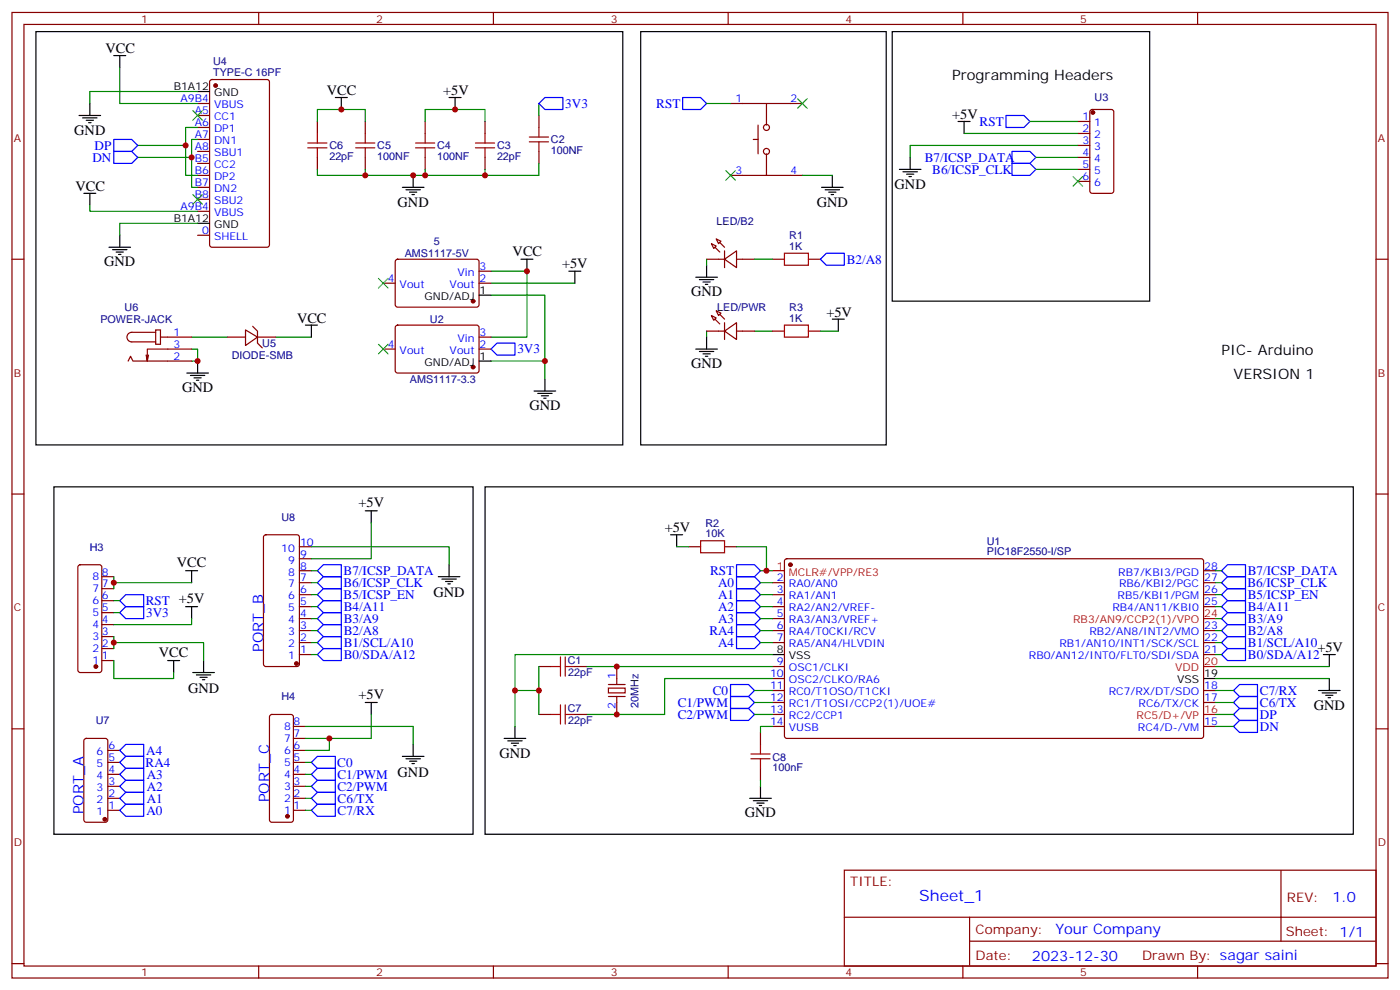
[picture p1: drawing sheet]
<svg xmlns="http://www.w3.org/2000/svg" width="412mm" height="292mm" viewBox="0 0 412 292" stroke-linecap="round" stroke-linejoin="round" font-family="sans-serif">
<g fill="none" stroke="#870000" stroke-width=".35">
<path d="M3.5 3.7h405.4v284.3h-405.4zM7.1 7.2h398.2v277.3h-398.2zM76.2 3.7v3.5M145.3 3.7v3.5M214.5 3.7v3.5M283.6 3.7v3.5M352.8 3.7v3.5M58.2 30.5h3.5M58.2 34h3.5M58.2 37.5h3.5M62 23.6l.4-.2h16.3l.6 .5 .1 48.2-.5 .7h-16.5l-.6-.4-.1-48.3zM93.5 35.8v3.5"/>
<path d="M107.6 35.8v3.5M125.2 35.8v3.5M142.9 35.8v3.5M158.7 34v3.5M215.2 30.5h21.2M223.3 36.8v8.5M225.8 30.5v6.3M317.5 35.8h3.5M317.5 39.3h3.5M321.3 32.5l.4-.3h5.7l.6 .5 .1 23.5-.5 .7h-5.9l-.6-.4-.1-23.6zM58.2 41.1h3.5M58.2 44.6h3.5"/>
<path d="M58.2 48.1h3.5M58.2 51.6h3.5M58.2 55.2h3.5M58.2 58.7h3.5M93.5 46.4v3.5M107.6 46.4v3.5M125.2 46.4v3.5M142.9 46.4v3.5M158.7 44.6v3.5M215.2 51.6h21.2M221.9 41.1h1.4M225.8 45.3v6.3"/>
<path d="M317.5 42.8h3.5M317.5 46.4h3.5M317.5 49.9h3.5M317.5 53.4h3.5M3.5 76.3h3.6M58.2 62.2h3.5M58.2 69.3h3.5M116.7 76.5l.4-.2 23.6 .1 .4 .6-.1 13-.6 .5-23.6-.1-.4-.7v-12.7zM141.1 79.9h3.5M208.1 76.3h5.3M209.5 71.8l1.5 .7-.7 .7zM211 70.3l1.4 .7-.7 .8z"/>
<path d="M213.4 76.3l3.6-2.4v4.9zM213.4 73.9v4.9M217 76.3h5.2M227.5 76.3h3.6M238.1 76.3h3.6M405.3 76.3h3.6M45.9 97.2h1.4v4.2h-1.4zM45.9 97.9h-7.1a1.41 1.41 0 0 0-1.4 1.4 1.41 1.41 0 0 0 1.4 1.4h7.1M47.3 99.3h9.1M67 99.3h5.3M72.3 97.2l3.5 2.1-3.5 2.4zM74.4 96.1l1.4 1.4v3.5l1.5 1.4"/>
<path d="M75.8 99.3h5.3M112.9 83.4h3.5M116.7 96l.4-.3 23.6 .1 .4 .6-.1 13-.6 .5-23.6-.1-.4-.7v-12.7zM141.1 83.4h3.5M141.1 99.3h3.5M208.1 97.5h5.3M209.5 92.9l1.5 .7-.7 .7zM211 91.5l1.4 .7-.7 .7zM213.4 97.5l3.6-2.5v5zM213.4 95v5M217 97.5h5.2M227.5 97.5h3.6"/>
<path d="M238.1 97.5h3.6M37.7 106.3l.8-1.4 .7 1.4h17.2M43.7 104.6l-.3 1.7M56.4 102.8h-13v3.5l-.4-1.7M112.9 102.8h3.5M141.1 102.8h3.5M3.5 145.5h3.6M77.8 157.7l.5-.2h9.2l.6 .4 .1 37.7-.5 .6-9.4 .1-.6-.5-.1-37.6zM405.3 145.5h3.6M23.2 166.5l.4-.2h5.7l.5 .2 .2 .5v30.3l-.2 .5-.5 .2h-5.7l-.5-.2-.2-.5v-30.3zM30 176.9h3.5M30 173.4h3.5"/>
<path d="M30 169.8h3.5M88.2 168.1h3.5M88.2 171.6h3.5M88.2 175.1h3.5M88.2 178.6h3.5M88.2 161h3.5M88.2 164.5h3.5M202.8 161h3.6M213.4 161h3.6M227.5 171.6h3.6M227.5 175.1h3.6M227.5 178.6h3.6"/>
<path d="M231.3 164.7l.5-.2 122.3 .1 .4 .6v51.8l-.7 .5-122.3-.1-.4-.7v-51.5zM354.5 168.1h3.6M354.5 171.6h3.6M354.5 175.1h3.6M354.5 178.6h3.6M30 194.5h3.5M30 191h3.5M30 187.5h3.5M30 183.9h3.5M30 180.4h3.5M88.2 185.7h3.5M88.2 189.2h3.5"/>
<path d="M88.2 192.8h3.5M88.2 182.2h3.5M158.7 196.3h3.6M169.3 196.3h3.6M181.7 196.3v5.3M227.5 185.7h3.6M227.5 189.2h3.6M227.5 199.8h3.6M227.5 196.3h3.6M227.5 182.2h3.6M354.5 185.7h3.6M354.5 189.2h3.6"/>
<path d="M354.5 192.8h3.6M3.5 214.6h3.6M24.9 217.7l.5-.2h5.6l.7 .4v23.5l-.4 .7h-5.9l-.7-.4v-23.5zM79.6 210.6l.5-.2h5.6l.5 .2 .2 .5v30.3l-.2 .5-.5 .2h-5.6l-.5-.2-.2-.5v-30.3zM86.4 213.9h3.6M86.4 217.5h3.6M158.7 210.4h3.6M169.3 210.4h3.6M179.2 202.6h4.9v1.4h-4.9zM181.7 205.1v5.3M224 215.7v3.5M227.5 203.3h3.6"/>
<path d="M227.5 206.9h3.6M227.5 213.9h3.6M227.5 210.4h3.6M354.5 203.3h3.6M354.5 206.9h3.6M354.5 213.9h3.6M405.3 214.6h3.6M31.7 238.6h3.6M31.7 235.1h3.6M31.7 231.6h3.6M31.7 228h3.6M31.7 224.5h3.6"/>
<path d="M31.7 221h3.6M86.4 238.6h3.6M86.4 235.1h3.6M86.4 231.6h3.6M86.4 228h3.6M86.4 224.5h3.6M86.4 221h3.6M224 226.3v3.5M248.7 256.3h156.6v28.2h-156.6zM377.3 256.3v20.9M248.7 270.1h156.5M285.6 277.2h119.6"/>
<path d="M285.6 270.1v14.1M3.5 283.8h3.6M76.2 284.5v3.5M145.3 284.5v3.5M214.5 284.5v3.5M283.6 284.5v3.5M352.8 284.5v3.5M405.3 283.8h3.6"/>
<circle cx="225.8" cy="37.5" r=".88"/>
<circle cx="225.8" cy="44.6" r=".88"/>
</g>
<path d="M227.5 168.1h3.6M354.5 182.2h3.6M354.5 196.3h3.6M354.5 210.4h3.6" fill="none" stroke="#f00" stroke-width=".35"/>
<g fill="none" stroke="#000" stroke-width=".35">
<path d="M10.6 9.3h172.8v121.7h-172.8zM33.5 16.4h3.5M35.3 16.4v3.5M188.7 9.3h72.4v121.7h-72.4zM262.8 9.3h75.9v79.4h-75.9zM23.3 34h6.3M24.3 34.7h4.3M25.4 35.4h2.1M26.1 36.1h.7M26.5 30.5v3.5M58.2 27h3.5M98.8 28.7h3.5"/>
<path d="M100.5 28.7v3.5M132.3 28.7h3.5M134.1 28.7v3.5M282.2 35.8h3.6M284 35.8v3.5M24.7 56.9h3.5M26.5 56.9v3.6M118.5 55.2h6.4M119.6 55.9h4.2M120.6 56.6h2.2M121.4 57.3h.7M121.7 51.6v3.6"/>
<path d="M242 55.2h6.4M243.1 55.9h4.2M244.1 56.6h2.1M244.8 57.3h.7M245.2 51.6v3.6M264.9 49.9h6.4M266 50.6h4.2M267.1 51.3h2.1M267.8 52h.7M268.1 46.4v3.5M32.1 72.8h6.4M33.2 73.5h4.2"/>
<path d="M34.2 74.2h2.1M34.9 74.9h.7M35.3 69.3v3.5M58.2 65.8h3.5M153.5 76.3h3.5M155.2 76.3v3.6M167.6 79.9h3.5M169.3 79.9v3.5M208.1 78.1v3.5M90 95.7h3.5M91.7 95.7v3.6M141.1 86.9h3.5"/>
<path d="M205 81.6h6.3M206 82.3h4.3M207.1 83h2.1M207.8 83.7h.7M208.1 99.3v3.5M245.2 94h3.5M246.9 94v3.5M55 109.9h6.4M56.1 110.6h4.2M57.1 111.3h2.2M57.9 112h.7M58.2 106.3v3.6"/>
<path d="M141.1 106.3h3.5M157.3 115.1h6.4M158.4 115.9h4.2M159.5 116.6h2.1M160.2 117.3h.7M160.5 111.6v3.5M205 102.8h6.3M206 103.5h4.3M207.1 104.2h2.1M207.8 104.9h.7M15.9 143.4h123.4v102.3h-123.4zM107.6 150.4h3.5"/>
<path d="M109.4 150.4v3.6M142.9 143.4h255.7v102.3h-255.7zM197.6 157.5h3.5M199.3 157.5v3.5M54.7 178.6h3.5M54.7 168.1h3.5M56.4 168.1v3.5M56.4 178.6v3.6M129.1 169.8h6.4M130.2 170.5h4.2M131.2 171.2h2.1M131.9 171.9h.7"/>
<path d="M132.3 166.3v3.5M49.4 194.5h3.5M51.2 194.5v3.5M56.8 198h6.3M57.9 198.8h4.2M58.9 199.5h2.1M60 194.5v3.5M227.5 192.8h3.6M354.5 199.8h3.6M389.8 192.8h3.5M391.6 192.8v3.5M391.6 199.8v3.5"/>
<path d="M59.6 200.2h.7M107.6 206.9h3.5M109.4 206.9v3.5M121.7 219.2v3.5M148.5 217.5h6.4M149.6 218.2h4.2M150.6 218.9h2.2M151.3 219.6h.7M151.7 213.9v3.6M388.4 203.3h6.4M389.5 204h4.2M390.5 204.8h2.1"/>
<path d="M391.2 205.5h.7M118.5 222.7h6.4M119.6 223.4h4.2M120.6 224.2h2.2M121.4 224.9h.7M220.8 235.1h6.4M221.9 235.8h4.2M223 236.5h2.1M223.7 237.2h.7M224 231.6v3.5"/>
</g>
<g fill="#870000" stroke="#870000" stroke-width=".35">
<path d="M210.6 72.8l1.4 1.4z"/>
<path d="M212 71.4l1.4 1.4z"/>
<path d="M210.6 94l1.4 1.4z"/>
<path d="M212 92.6l1.4 1.4z"/>
<circle cx="232.8" cy="166.3" r=".53"/>
<circle cx="63.5" cy="25.2" r=".53"/>
<circle cx="139.3" cy="88.7" r=".53"/>
<circle cx="139.3" cy="108.1" r=".53"/>
<circle cx="87.3" cy="195.4" r=".53"/>
<circle cx="84.7" cy="240.4" r=".53"/>
<circle cx="30.9" cy="241.3" r=".53"/>
<circle cx="28.2" cy="196.3" r=".53"/>
<circle cx="321.9" cy="33.1" r=".53"/>
</g>
<g fill="none" stroke="#a10000" stroke-width=".35">
<path d="M93.5 39.3v2.8M107.6 39.3v2.8M125.2 39.3v2.8M142.9 39.3v2.8M158.7 37.5v2.9M90.7 42.1h5.6M90.7 43.5h5.6M93.5 43.5v2.9M104.8 42.1h5.6M104.8 43.5h5.6M107.6 43.5v2.9M122.4 42.1h5.7"/>
<path d="M122.4 43.5h5.7M125.2 43.5v2.9M140.1 42.1h5.6M140.1 43.5h5.6M142.9 43.5v2.9M155.9 40.4h5.7M155.9 41.8h5.7M158.7 41.8v2.8M231.1 74.6h7v3.5h-7zM231.1 95.7h7v3.6h-7zM206.4 159.2h7v3.6h-7zM162.3 196.3h2.8"/>
<path d="M165.1 193.5v5.6M166.5 196.3h2.8M166.5 193.5v5.6M162.3 210.4h2.8M165.1 207.6v5.6M166.5 207.6v5.6M166.5 210.4h2.8M224 219.2v2.8M221.2 223.4h5.6M221.2 222h5.6M224 223.4v2.9"/>
</g>
<g fill="none" stroke="#008700" stroke-width=".35">
<path d="M35.3 19.9v10.6h22.9M58.2 37.5h-3.5v14.1h3.5M58.2 27h-31.7v3.5M93.5 35.8v-3.6h14.1v3.6M125.2 35.8v-3.6h17.7v3.6M158.7 30.5v3.5M208.1 30.5h7.1M284 39.3h33.5M303.4 35.8h14.1M40.6 42.8h14.1M40.6 46.4h15.8M58.2 41.1h-1.8v14.1h1.8"/>
<path d="M107.6 49.9v1.7M125.2 49.9v1.7M142.9 49.9v1.7M158.7 48.1v3.5h-65.2v-1.7M236.4 51.6h8.8M305.2 46.4h12.3M305.2 49.9h12.3M317.5 42.8h-49.4v3.6M26.5 60.5v1.7h31.7M58.2 65.8h-22.9v3.5M144.6 79.9h10.6v19.4h-10.6M208.1 76.3v1.8"/>
<path d="M222.2 76.3h5.3M56.4 99.3h10.6M81.1 99.3h10.6M144.6 86.9h15.9v19.4h-15.9M144.6 83.4h24.7M208.1 97.5v1.8M222.2 97.5h5.3M241.7 97.5h5.2M56.4 102.8h1.8v3.5h-1.8M160.5 106.3v5.3M109.4 154v10.5h-17.7M33.5 169.8v1.8h22.9"/>
<path d="M33.5 171.6v1.8M33.5 176.9h1.8M91.7 161h40.6v5.3M91.7 178.6h1.8M91.7 175.1h1.8M91.7 171.6h1.8M91.7 168.1h1.8M199.3 161h3.5M217 161h8.8v7.1h1.7M224 178.6h3.5M224 175.1h3.5M224 171.6h3.5"/>
<path d="M224 168.1h1.8M358.1 178.6h1.7M358.1 175.1h1.7M358.1 171.6h1.7M358.1 168.1h1.7M33.5 194.5v5.3h17.7v-1.8M33.5 189.2h26.5v5.3M33.5 187.5v3.5M33.5 180.4h1.8M56.4 182.2v1.7h-22.9M91.7 189.2h1.8M91.7 185.7h1.8"/>
<path d="M91.7 182.2h1.8M91.7 192.8h1.8M158.7 196.3v14.1M172.9 196.3h54.6M224 189.2h3.5M224 185.7h3.5M224 182.2h3.5M227.5 192.8h-75.8v21.1M227.5 199.8h-31.7v10.6h-22.9M358.1 196.3h33.5M358.1 189.2h1.7M358.1 185.7h1.7"/>
<path d="M358.1 182.2h1.7M358.1 199.8h33.5M358.1 192.8h1.7M90 213.9h31.7v5.3M97 217.5v3.5h-7M109.4 210.4v7.1h-19.4M151.7 203.3h7M222.2 203.3h5.3M222.2 210.4h5.3M222.2 206.9h5.3M227.5 213.9h-3.5v1.8M358.1 203.3h5.3"/>
<path d="M358.1 210.4h5.3M358.1 206.9h5.3M358.1 213.9h5.3M90 238.6h1.7M90 235.1h1.7M90 231.6h1.7M90 228h1.7M90 224.5h1.7M224 229.8v1.8"/>
</g>
<path d="M179.2 205.1h4.9M179.2 201.6h4.9" fill="none" stroke="#871200" stroke-width=".35"/>
<g fill="none" stroke="#00f" stroke-width=".35">
<path d="M158.7 30.5l1.8-1.8h5.3v3.5h-5.3zM201.1 28.7h5.3l1.7 1.8-1.7 1.7h-5.3zM296.3 34h5.3l1.8 1.8-1.8 1.7h-5.3zM33.5 41.1h5.3l1.8 1.7-1.8 1.8h-5.3zM33.5 44.6h5.3l1.8 1.8-1.8 1.7h-5.3zM298.1 48.1h5.3l1.8 1.8-1.8 1.7h-5.3zM298.1 44.6h5.3l1.8 1.8-1.8 1.7h-5.3zM241.7 76.3l1.7-1.7h5.3v3.5h-5.3zM144.6 102.8l1.8-1.8h5.3v3.6h-5.3zM35.3 176.9l1.7-1.8h5.3v3.5h-5.3zM93.5 168.1l1.7-1.8h5.3v3.5h-5.3zM93.5 171.6l1.7-1.8h5.3v3.6h-5.3z"/>
<path d="M93.5 175.1l1.7-1.7h5.3v3.5h-5.3zM93.5 178.6l1.7-1.7h5.3v3.5h-5.3zM217 169.8h5.2l1.8 1.8-1.8 1.8h-5.2zM217 173.4h5.2l1.8 1.7-1.8 1.8h-5.2zM217 176.9h5.2l1.8 1.7-1.8 1.8h-5.2zM217 166.3h5.2l1.8 1.8-1.8 1.7h-5.2zM359.8 178.6l1.8-1.7h5.3v3.5h-5.3zM359.8 171.6l1.8-1.8h5.3v3.6h-5.3zM359.8 168.1l1.8-1.8h5.3v3.5h-5.3zM361.6 173.4h5.3v3.5h-5.3l-1.8-1.8zM35.3 180.4l1.7-1.8h5.3v3.6h-5.3zM93.5 182.2l1.7-1.8h5.3v3.5h-5.3z"/>
<path d="M93.5 185.7l1.7-1.8h5.3v3.6h-5.3zM93.5 189.2l1.7-1.7h5.3v3.5h-5.3zM93.5 192.8l1.7-1.8h5.3v3.5h-5.3zM217 180.4h5.2l1.8 1.8-1.8 1.7h-5.2zM217 183.9h5.2l1.8 1.8-1.8 1.8h-5.2zM217 187.5h5.2l1.8 1.7-1.8 1.8h-5.2zM359.8 192.8l1.8-1.8h5.3v3.5h-5.3zM359.8 189.2l1.8-1.7h5.3v3.5h-5.3zM359.8 182.2l1.8-1.8h5.3v3.5h-5.3zM361.6 183.9h5.3v3.6h-5.3l-1.8-1.8zM215.2 201.6h5.3l1.7 1.7-1.7 1.8h-5.3zM215.2 205.1h5.3l1.7 1.8-1.7 1.7h-5.3z"/>
<path d="M215.2 208.6h5.3l1.7 1.8-1.7 1.8h-5.3zM363.4 210.4l1.7-1.8h5.3v3.6h-5.3zM363.4 203.3l1.7-1.7h5.3v3.5h-5.3zM363.4 206.9l1.7-1.8h5.3v3.5h-5.3zM365.1 212.2h5.3v3.5h-5.3l-1.7-1.8zM35.3 221l1.7-1.8h5.3v3.5h-5.3zM35.3 224.5l1.7-1.8h5.3v3.6h-5.3zM35.3 228l1.7-1.7h5.3v3.5h-5.3zM35.3 231.6l1.7-1.8h5.3v3.5h-5.3zM35.3 235.1l1.7-1.8h5.3v3.6h-5.3zM35.3 238.6l1.7-1.7h5.3v3.5h-5.3zM91.7 238.6l1.8-1.7h5.3v3.5h-5.3z"/>
<path d="M91.7 235.1l1.8-1.8h5.3v3.6h-5.3zM91.7 231.6l1.8-1.8h5.3v3.5h-5.3zM91.7 228l1.8-1.7h5.3v3.5h-5.3zM91.7 224.5l1.8-1.8h5.3v3.6h-5.3z"/>
</g>
<g fill="none" stroke="#3c3" stroke-width=".35">
<path d="M56.8 32.6l2.8 2.8M59.6 32.6l-2.8 2.8M234.9 29.1l2.9 2.8M237.8 29.1l-2.9 2.8M56.8 57.3l2.8 2.8M59.6 57.3l-2.8 2.8M213.8 50.2l2.8 2.9M216.6 50.2l-2.8 2.9M316.1 52l2.8 2.8M318.9 52l-2.8 2.8M111.5 82l2.8 2.8M114.3 82l-2.8 2.8"/>
<path d="M111.5 101.4l2.8 2.8M114.3 101.4l-2.8 2.8"/>
</g>
<g fill="#c00">
<circle cx="58.2" cy="106.3" r=".88"/>
<circle cx="33.5" cy="189.2" r=".88"/>
<circle cx="33.5" cy="171.6" r=".88"/>
<circle cx="225.8" cy="168.1" r=".88"/>
<circle cx="158.8" cy="203.3" r=".88"/>
<circle cx="181.7" cy="210.4" r=".88"/>
<circle cx="181.7" cy="196.3" r=".88"/>
<circle cx="54.7" cy="42.8" r=".88"/>
<circle cx="56.4" cy="46.4" r=".88"/>
<circle cx="142.9" cy="51.6" r=".88"/>
<circle cx="125.2" cy="51.6" r=".88"/>
<circle cx="107.6" cy="51.6" r=".88"/>
<circle cx="121.7" cy="51.6" r=".88"/>
<circle cx="100.5" cy="32.2" r=".88"/>
<circle cx="134.1" cy="32.2" r=".88"/>
<circle cx="160.5" cy="106.3" r=".88"/>
<circle cx="155.2" cy="79.9" r=".88"/>
<circle cx="97" cy="217.5" r=".88"/>
<circle cx="151.7" cy="203.3" r=".88"/>
</g>
<text font-size="4.6" fill="#00f" x="270.8" y="265.3">Sheet_1</text>
<g font-size="4.2">
<text x="31" y="15.7">VCC</text>
<text x="280.5" y="23.4">Programming Headers</text>
<text x="96.3" y="28">VCC</text>
<text x="130.5" y="28">+5V</text>
<text x="280.5" y="35.1">+5V</text>
<text x="21.9" y="39.7">GND</text>
<text x="22.2" y="56.2">VCC</text>
<text x="263.5" y="55.5">GND</text>
<text x="117.1" y="60.8">GND</text>
<text x="240.6" y="60.8">GND</text>
<text x="151" y="75.3">VCC</text>
<text x="30.7" y="78.5">GND</text>
<text x="165.6" y="78.8">+5V</text>
<text x="203.6" y="87.3">GND</text>
<text x="87.5" y="95">VCC</text>
<text x="243.4" y="93.3">+5V</text>
<text x="359.8" y="104.6">PIC- Arduino</text>
<text x="203.6" y="108.4">GND</text>
<text x="363.4" y="111.6">VERSION 1</text>
<text x="53.6" y="115.5">GND</text>
<text x="155.9" y="120.8">GND</text>
<text x="105.6" y="149.4">+5V</text>
<text x="195.8" y="156.8">+5V</text>
<text x="52.1" y="167">VCC</text>
<text x="127.7" y="175.9">GND</text>
<text x="46.8" y="193.5">VCC</text>
<text x="388.1" y="192.1">+5V</text>
<text x="55.4" y="204.1">GND</text>
<text x="105.6" y="205.8">+5V</text>
<text x="387" y="209">GND</text>
<text x="147.1" y="223.1">GND</text>
<text x="219.4" y="240.7">GND</text>
</g>
<g font-size="4.2" fill="#00f">
<text x="77.5" y="192" transform="rotate(-90 77.5 192)">PORT_B</text>
<text x="24.6" y="239.8" transform="rotate(-90 24.6 239.8)">PORT_A</text>
<text x="79.3" y="236.2" transform="rotate(-90 79.3 236.2)">PORT_C</text>
<text x="392.5" y="265.5">1.0</text>
<text x="310.9" y="275.1">Your Company</text>
<text x="304" y="282.9">2023-12-30</text>
</g>
<g font-size="3.9" fill="#00f">
<text x="166.5" y="31.7">3V3</text>
<text x="193.3" y="31.7">RST</text>
<text x="288.6" y="37">RST</text>
<text x="27.2" y="47.6">DN</text>
<text x="27.9" y="44.1">DP</text>
<text x="272.4" y="47.6">B7/ICSP_DATA</text>
<text x="274.6" y="51.1">B6/ICSP_CLK</text>
<text x="249.4" y="77.6">B2/A8</text>
<text x="152.4" y="104.1">3V3</text>
<text x="101.1" y="172.9">B6/ICSP_CLK</text>
<text x="101.2" y="169.3">B7/ICSP_DATA</text>
<text x="209.2" y="169.3">RST</text>
<text x="211.5" y="172.8">A0</text>
<text x="367.5" y="172.9">B6/ICSP_CLK</text>
<text x="367.6" y="169.3">B7/ICSP_DATA</text>
<text x="42.9" y="178.2">RST +5V</text>
<text x="101.2" y="176.4">B5/ICSP_EN</text>
<text x="101.2" y="179.9">B4/A11</text>
<text x="211.5" y="176.3">A1</text>
<text x="211.5" y="179.8">A2</text>
<text x="367.6" y="176.4">B5/ICSP_EN</text>
<text x="367.6" y="179.9">B4/A11</text>
<text x="43" y="181.7">3V3</text>
<text x="101.2" y="183.5">B3/A9</text>
<text x="211.5" y="183.3">A3</text>
<text x="367.6" y="183.5">B3/A9</text>
<text x="101.2" y="187">B2/A8</text>
<text x="101.2" y="190.5">B1/SCL/A10</text>
<text x="209" y="187">RA4</text>
<text x="211.5" y="190.5">A4</text>
<text x="367.6" y="190.5">B1/SCL/A10</text>
<text x="367.6" y="187">B2/A8</text>
<text x="101.2" y="194">B0/SDA/A12</text>
<text x="367.6" y="194">B0/SDA/A12</text>
<text x="199.7" y="208.1">C1/PWM</text>
<text x="210" y="204.6">C0</text>
<text x="371.1" y="204.6">C7/RX</text>
<text x="371.1" y="208.1">C6/TX</text>
<text x="199.7" y="211.6">C2/PWM</text>
<text x="371.1" y="211.7">DP</text>
<text x="371.1" y="215.2">DN</text>
<text x="42.9" y="225.9">RA4</text>
<text x="43.1" y="222.3">A4</text>
<text x="99.3" y="225.9">C0</text>
<text x="43.2" y="229.5">A3</text>
<text x="43.2" y="233">A2</text>
<text x="99.4" y="232.9">C2/PWM</text>
<text x="99.4" y="229.4">C1/PWM GND</text>
<text x="43.1" y="240">A0</text>
<text x="43.2" y="236.5">A1</text>
<text x="99.5" y="240">C7/RX</text>
<text x="99.5" y="236.4">C6/TX</text>
</g>
<g font-size="3.9" fill="#800">
<text x="250.5" y="260.8">TITLE:</text>
<text x="379.1" y="265.5">REV:</text>
<text x="287.4" y="275">Company:</text>
<text x="378.7" y="275.7">Sheet: 1/1</text>
<text x="287.4" y="282.7">Date:</text>
<text x="336.4" y="282.8">Drawn By: sagar saini</text>
</g>
<g font-size="3.2" fill="#800">
<text x="41.6" y="6.7">1</text>
<text x="110.8" y="6.7">2</text>
<text x="179.9" y="6.7">3</text>
<text x="249.1" y="6.7">4</text>
<text x="318.2" y="6.7">5</text>
<text x="4.1" y="41.8">A</text>
<text x="405.9" y="41.8">A</text>
<text x="4.1" y="110.9">B</text>
<text x="405.9" y="110.9">B</text>
<text x="4.1" y="180.1">C</text>
<text x="405.9" y="180.1">C</text>
<text x="4.1" y="249.2">D</text>
<text x="405.9" y="249.2">D</text>
<text x="41.6" y="287.5">1</text>
<text x="110.8" y="287.5">2</text>
<text x="179.9" y="287.5">3</text>
<text x="249.1" y="287.5">4</text>
<text x="318.2" y="287.5">5</text>
</g>
<g font-size="3.2" fill="#000080">
<text x="62.8" y="22.4">TYPE-C 16PF</text>
<text x="62.8" y="19.2">U4</text>
<text x="322.4" y="29.9">U3</text>
<text x="97" y="47.2">22pF</text>
<text x="97" y="44">C6</text>
<text x="111.1" y="47.2">100NF</text>
<text x="111.1" y="44">C5</text>
<text x="128.8" y="47.2">100NF</text>
<text x="128.8" y="44">C4</text>
<text x="146.4" y="47.2">22pF</text>
<text x="146.4" y="44">C3</text>
<text x="162.3" y="45.4">100NF</text>
<text x="162.3" y="42.2">C2</text>
<text x="211.1" y="66.1">LED/B2</text>
<text x="232.5" y="70.4">R1</text>
<text x="119.2" y="75.7">AMS1117-5V</text>
<text x="127.8" y="72.2">5</text>
<text x="232.5" y="73.5">1K</text>
<text x="29.6" y="95.1">POWER-JACK</text>
<text x="36.7" y="91.6">U6</text>
<text x="126.7" y="95.1">U2</text>
<text x="211.3" y="91.6">LED/PWR</text>
<text x="232.5" y="94.7">1K</text>
<text x="232.5" y="91.5">R3</text>
<text x="68.3" y="105.7">DIODE-SMB</text>
<text x="77.3" y="102.2">U5</text>
<text x="120.7" y="112.8">AMS1117-3.3</text>
<text x="82.9" y="153.3">U8</text>
<text x="207.8" y="155">R2</text>
<text x="207.8" y="158.2">10K</text>
<text x="290.7" y="160.4">U1</text>
<text x="26.5" y="162.2">H3</text>
<text x="290.7" y="163.4">PIC18F2550-I/SP</text>
<text x="167.2" y="195.7">C1</text>
<text x="167.3" y="199.2">22pF</text>
<text x="82.9" y="206.3">H4</text>
<text x="167.2" y="209.8">C7</text>
<text x="188.1" y="208.6" transform="rotate(-90 188.1 208.6)">20MHz</text>
<text x="28.2" y="213.3">U7</text>
<text x="167.3" y="213.3">22pF</text>
<text x="227.5" y="227">100nF</text>
<text x="227.5" y="224">C8</text>
</g>
<g font-size="3.2">
<text x="51.2" y="26.6">B1A12</text>
<text x="63" y="28.4">GND</text>
<text x="51.2" y="65.4">B1A12</text>
<text x="63" y="67.2">GND</text>
<text x="125" y="88.3">GND/ADJ</text>
<text x="141.3" y="86.6">1</text>
<text x="125" y="107.7">GND/ADJ</text>
<text x="141.3" y="106">1</text>
<text x="228.9" y="192.4">8</text>
<text x="232.4" y="194.2">VSS</text>
<text x="346.7" y="201.2">VSS</text>
<text x="354.7" y="199.5">19</text>
</g>
<g font-size="3.2" fill="#00f">
<text x="53.2" y="30.1">A9B4</text>
<text x="57.4" y="33.7">A5</text>
<text x="63" y="31.9">VBUS</text>
<text x="63" y="35.4">CC1</text>
<text x="216.7" y="30.1">1</text>
<text x="232.8" y="30.1">2</text>
<text x="318.8" y="35.4">1</text>
<text x="57.4" y="37.2">A6</text>
<text x="57.4" y="40.7">A7</text>
<text x="63" y="38.9">DP1</text>
<text x="318.8" y="38.9">2</text>
<text x="322.3" y="37.2">1</text>
<text x="322.3" y="40.7">2</text>
<text x="57.4" y="47.8">B5</text>
<text x="57.4" y="44.2">A8</text>
<text x="63" y="42.5">DN1</text>
<text x="63" y="46">SBU1</text>
<text x="318.8" y="42.5">3</text>
<text x="318.8" y="46">4</text>
<text x="322.3" y="44.2">3</text>
<text x="322.3" y="47.8">4</text>
<text x="57.4" y="51.3">B6</text>
<text x="63" y="49.5">CC2</text>
<text x="63" y="53.1">DP2</text>
<text x="216.7" y="51.3">3</text>
<text x="232.8" y="51.3">4</text>
<text x="318.8" y="49.5">5</text>
<text x="318.8" y="53.1">6</text>
<text x="322.3" y="51.3">5</text>
<text x="57.4" y="54.8">B7</text>
<text x="57.4" y="58.3">B8</text>
<text x="63" y="56.6">DN2</text>
<text x="322.3" y="54.8">6</text>
<text x="53.2" y="61.9">A9B4</text>
<text x="63" y="60.1">SBU2</text>
<text x="63" y="63.6">VBUS</text>
<text x="59.5" y="68.9">0</text>
<text x="63" y="70.7">SHELL</text>
<text x="114.2" y="83">4</text>
<text x="134.8" y="81.3">Vin</text>
<text x="141.3" y="83">2</text>
<text x="141.3" y="79.5">3</text>
<text x="117.7" y="84.8">Vout</text>
<text x="132.5" y="84.8">Vout</text>
<text x="51.2" y="98.9">1</text>
<text x="134.8" y="100.7">Vin</text>
<text x="141.3" y="98.9">3</text>
<text x="51.2" y="106">2</text>
<text x="51.2" y="102.4">3</text>
<text x="114.2" y="102.4">4</text>
<text x="117.7" y="104.2">Vout</text>
<text x="132.5" y="104.2">Vout</text>
<text x="141.3" y="102.4">2</text>
<text x="88.4" y="160.7">10</text>
<text x="82.9" y="162.4">10</text>
<text x="84.9" y="165.9">9</text>
<text x="88.4" y="167.7">8</text>
<text x="88.4" y="164.2">9</text>
<text x="354.7" y="167.7">28</text>
<text x="27.3" y="170.9">8</text>
<text x="30" y="173">7</text>
<text x="30" y="169.5">8</text>
<text x="84.9" y="173">7</text>
<text x="84.9" y="169.5">8</text>
<text x="88.4" y="171.2">7</text>
<text x="228.9" y="171.2">2</text>
<text x="232.4" y="173">RA0/AN0</text>
<text x="329.4" y="169.5">RB7/KBI3/PGD</text>
<text x="329.6" y="173">RB6/KBI2/PGC</text>
<text x="354.7" y="171.2">27</text>
<text x="27.3" y="177.9">6</text>
<text x="27.3" y="174.4">7</text>
<text x="30" y="176.5">6</text>
<text x="84.9" y="176.5">6</text>
<text x="88.4" y="178.3">5</text>
<text x="88.4" y="174.8">6</text>
<text x="228.9" y="178.3">4</text>
<text x="228.9" y="174.8">3</text>
<text x="232.4" y="176.5">RA1/AN1</text>
<text x="329.2" y="176.5">RB5/KBI1/PGM</text>
<text x="354.7" y="174.8">26</text>
<text x="354.7" y="178.3">25</text>
<text x="27.3" y="185">4</text>
<text x="27.3" y="181.5">5</text>
<text x="30" y="183.6">4</text>
<text x="30" y="180.1">5</text>
<text x="84.9" y="183.6">4</text>
<text x="84.9" y="180.1">5</text>
<text x="88.4" y="185.3">3</text>
<text x="88.4" y="181.8">4</text>
<text x="228.9" y="185.3">6</text>
<text x="228.9" y="181.8">5</text>
<text x="232.4" y="183.6">RA3/AN3/VREF+</text>
<text x="232.4" y="180.1">RA2/AN2/VREF-</text>
<text x="327.7" y="180.1">RB4/AN11/KBI0</text>
<text x="354.7" y="185.3">23</text>
<text x="27.3" y="188.5">3</text>
<text x="30" y="190.6">2</text>
<text x="30" y="187.1">3</text>
<text x="84.9" y="190.6">2</text>
<text x="84.9" y="187.1">3</text>
<text x="88.4" y="188.9">2</text>
<text x="228.9" y="188.9">7</text>
<text x="232.4" y="190.6">RA5/AN4/HLVDIN</text>
<text x="232.4" y="187.1">RA4/T0CKI/RCV</text>
<text x="312.1" y="190.6">RB1/AN10/INT1/SCK/SCL</text>
<text x="320.9" y="187.1">RB2/AN8/INT2/VMO</text>
<text x="354.7" y="188.9">22</text>
<text x="27.3" y="195.6">1</text>
<text x="27.3" y="192.1">2</text>
<text x="30" y="194.2">1</text>
<text x="84.9" y="194.2">1</text>
<text x="88.4" y="192.4">1</text>
<text x="228.9" y="195.9">9</text>
<text x="232.4" y="197.7">OSC1/CLKI</text>
<text x="303.1" y="194.2">RB0/AN12/INT0/FLT0/SDI/SDA</text>
<text x="354.7" y="192.4">21</text>
<text x="181.3" y="199.8" transform="rotate(-90 181.3 199.8)">1</text>
<text x="226.9" y="203">11</text>
<text x="226.9" y="199.5">10</text>
<text x="232.4" y="201.2">OSC2/CLKO/RA6</text>
<text x="354.7" y="203">18</text>
<text x="181.3" y="208.9" transform="rotate(-90 181.3 208.9)">2</text>
<text x="226.9" y="206.5">12</text>
<text x="232.4" y="208.3">RC1/T1OSI/CCP2(1)/UOE#</text>
<text x="232.4" y="204.8">RC0/T1OSO/T1CKI</text>
<text x="326.6" y="204.8">RC7/RX/DT/SDO</text>
<text x="335.4" y="208.3">RC6/TX/CK</text>
<text x="354.7" y="206.5">17</text>
<text x="83.7" y="215">8</text>
<text x="86.4" y="213.6">8</text>
<text x="226.9" y="213.6">14</text>
<text x="226.9" y="210">13</text>
<text x="232.4" y="215.3">VUSB</text>
<text x="232.4" y="211.8">RC2/CCP1</text>
<text x="335.2" y="215.3">RC4/D-/VM</text>
<text x="354.7" y="213.6">15</text>
<text x="31.9" y="220.6">6</text>
<text x="83.7" y="218.5">7</text>
<text x="86.4" y="220.6">6</text>
<text x="86.4" y="217.1">7</text>
<text x="28.4" y="225.9">5</text>
<text x="28.4" y="222.4">6</text>
<text x="31.9" y="227.7">4</text>
<text x="31.9" y="224.2">5</text>
<text x="83.7" y="225.6">5</text>
<text x="83.7" y="222">6</text>
<text x="86.4" y="227.7">4</text>
<text x="86.4" y="224.2">5</text>
<text x="28.4" y="233">3</text>
<text x="28.4" y="229.4">4</text>
<text x="31.9" y="231.2">3</text>
<text x="83.7" y="232.6">3</text>
<text x="83.7" y="229.1">4</text>
<text x="86.4" y="231.2">3</text>
<text x="28.4" y="236.5">2</text>
<text x="31.9" y="238.3">1</text>
<text x="31.9" y="234.7">2</text>
<text x="83.7" y="239.7">1</text>
<text x="83.7" y="236.1">2</text>
<text x="86.4" y="238.3">1</text>
<text x="86.4" y="234.7">2</text>
<text x="28.4" y="240">1</text>
</g>
<g font-size="3.2" fill="#f00">
<text x="228.9" y="167.7">1</text>
<text x="232.4" y="169.5">MCLR#/VPP/RE3</text>
<text x="316.1" y="183.6">RB3/AN9/CCP2(1)/VPO</text>
<text x="354.7" y="181.8">24</text>
<text x="346.2" y="197.7">VDD</text>
<text x="354.7" y="195.9">20</text>
<text x="334.8" y="211.8">RC5/D+/VP</text>
<text x="354.7" y="210">16</text>
</g>
</svg>
